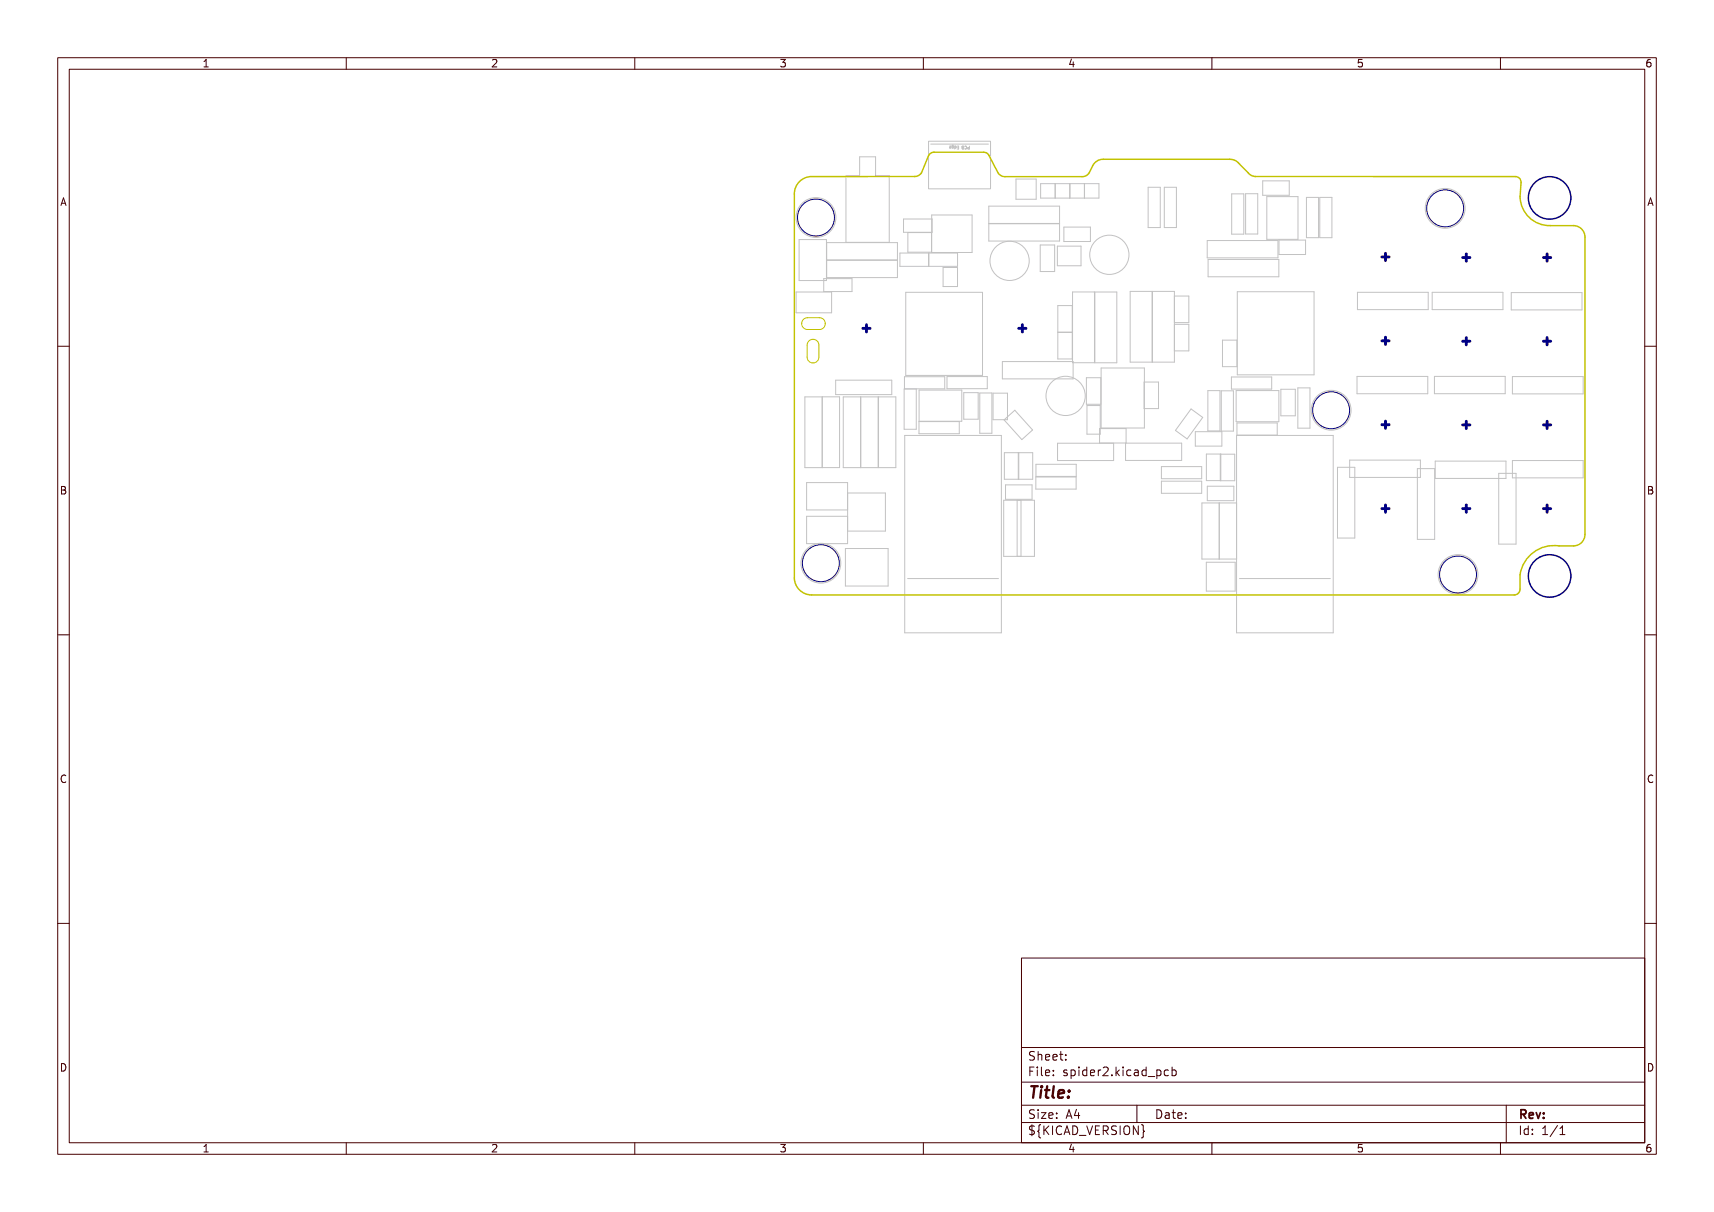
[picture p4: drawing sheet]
<svg xmlns="http://www.w3.org/2000/svg" width="297mm" height="210mm" viewBox="0 0 297 210" stroke-linecap="round" stroke-linejoin="round" font-family="sans-serif">
<g fill="none" stroke="#c2c2c2" stroke-width=".17">
<path d="M149 27.2h2.7v3.3h2.4v11.5h-7.5v-11.5h2.4zM156.6 37.9h4.9v2.3h-4.9zM160.9 24.5h10.7v8.2h-10.7zM161.3 25h10M161.4 37.2h7v6.6h-7zM164.6 25.3l.2 .1-.1 .2h-.1l-.1-.1h.3M165.2 25.2h-.2v.4h.2v-.2l-.2-.1M165.4 25.3l.3 .1-.1 .2h-.2M165.4 25.3v.5M165.9 25.3h.2v.5h-.2M165.9 25.6h.2M166.7 25.4l.3-.1v.5h-.3z"/>
<path d="M166.8 25.6h.2M167.2 25.4a.23 .23 0 0 1 .3 .2 .23 .23 0 0 1-.3 .2M167.2 25.8h.1M167.7 25.8h.1M167.7 25.6v.2M167.7 25.6h.1M168 25.3v.5h-.3M168 25.6h-.3M171.3 35.7h12.3v3h-12.3zM171.3 38.8h12.3v3h-12.3zM176 31h3.6v3.5h-3.6zM180.3 31.8h10.1v2.5h-10.1z"/>
<path d="M182.8 31.8v2.5M182.9 31.8v2.5M184.3 39.3h4.6v2.5h-4.6zM185.4 31.8v2.5M187.9 31.8v2.5M199 32.4h2.1v7h-2.1zM201.8 32.4h2.1v7h-2.1zM213.4 33.6h2.1v7h-2.1zM215.8 33.6h2.1v6.9h-2.1zM218.8 31.3h4.6v2.5h-4.6zM219.5 34.1h5.4v7.4h-5.4zM226.4 34.2h2.1v7h-2.1z"/>
<path d="M228.7 34.2h2.1v7h-2.1zM137.9 50.6h6.2v3.6h-6.2zM138.5 41.5h4.7v7.1h-4.7zM142.7 48.3h4.9v2.2h-4.9zM143.2 42h12.3v3h-12.3zM143.2 45.1h12.3v3h-12.3zM155.9 43.9h5v2.3h-5zM157 50.6h13.2v14.5h-13.2zM157.3 40.3h4.1v3.4h-4.1zM161 43.9h4.9v2.3h-4.9zM163.4 46.4h2.5v3.2h-2.5zM180.3 42.5h2.4v4.6h-2.4z"/>
<path d="M183.2 42.7h4.1v3.3h-4.1zM183.3 52.9h2.5v4.6h-2.5zM183.3 57.6h2.5v4.6h-2.5zM185.9 50.6h3.7v12.2h-3.7zM189.7 50.6h3.8v12.3h-3.8zM195.8 50.5h3.8v12.3h-3.8zM199.7 50.5h3.8v12.3h-3.8zM203.5 51.3h2.5v4.6h-2.5M203.5 56.2h2.5v4.6h-2.5M209.2 41.7h12.2v3h-12.2zM209.3 45h12.3v3h-12.3zM211.8 58.9h2.5v4.6h-2.5z"/>
<path d="M214.4 50.6h13.3v14.3h-13.3zM221.6 41.6h4.6v2.5h-4.6zM235.2 50.6h12.3v3h-12.3zM248.2 50.6h12.2v3h-12.2zM261.9 50.7h12.2v3h-12.2zM139.5 68.8h6v12.2h-6zM142.5 68.8v12.2M144.8 65.9h9.7v2.5h-9.7zM146.1 68.8h6.1v12.2h-6.1zM149.1 68.8v12.2M149.2 68.8v12.2M152.2 68.8h3v12.2h-3z"/>
<path d="M156.7 67.4h2.1v7h-2.1zM156.7 65.3h7v2.1h-7zM156.8 75.5h16.7v34.2h-16.7zM159.2 73h7v2.1h-7zM159.3 67.6h7.4v5.4h-7.4zM164.1 65.3h7v2.1h-7zM167 68h2.5v4.6h-2.5zM169.8 68.1h2.1v7h-2.1zM172.1 68.1h2.5v4.6h-2.5zM173.7 62.6h12.2v3h-12.2zM174 72.8l1.8-1.7 3.1 3.4-1.8 1.7zM174 78.4h4.9v4.6h-4.9z"/>
<path d="M176.4 78.4v4.6M176.5 78.4v4.6M183.3 76.8h9.7v3h-9.7zM188.2 65.4h2.5v4.6h-2.5zM188.4 70.3h2.3v4.9h-2.3zM190.8 63.8h7.5v10.4h-7.5zM195.1 76.8v-2.5h-4.6v2.5h14.3v3h-9.8v-3M198.3 66.2h2.4v4.6h-2.4zM206.4 70.9l2 1.4-2.7 3.8-2-1.5zM207.1 74.8h4.6v2.5h-4.6zM209 78.7h2.5v4.6h-2.5zM209.3 67.7h2.1v7h-2.1z"/>
<path d="M211.5 78.7h2.5v4.6h-2.5zM211.6 67.7h2.1v7h-2.1zM213.4 65.3h7v2.1h-7zM214.2 67.7h7.4v5.4h-7.4zM214.3 75.5h16.7v34.2h-16.7zM214.3 73.3h7v2.1h-7zM221.9 67.4h2.5v4.6h-2.5zM224.9 67.2h2.1v7h-2.1zM233.9 79.7h12.2v3h-12.2zM235.1 65.2h12.3v3h-12.3zM248.6 65.2h12.2v3h-12.2zM248.7 79.9h12.3v3h-12.3z"/>
<path d="M262.1 65.3h12.2v3h-12.2zM262.1 79.8h12.2v3h-12.2zM146.5 95h7.4v6.5h-7.4zM146.9 88.4h-7.1v-4.8h7.1v10.6h-7.1v-4.7h7.1M146.9 85.4h6.5v6.6h-6.5M173.9 86.7h5.3v9.7h-5.3zM174.2 84h4.6v2.5h-4.6zM176.2 86.7v9.7M176.9 86.7v9.7M179.5 82.7h7v2h-7zM179.5 80.4h7v2.1h-7zM201.3 80.8h6.9v2.1h-6.9z"/>
<path d="M201.3 83.4h6.9v2.1h-6.9zM209 97.4h5v5h-5zM209.2 84.3h4.6v2.5h-4.6zM211.3 87.1v9.8M214.3 87.1h-6v9.8h6M231.8 81h3v12.2h-3zM245.6 81.2h3v12.3h-3zM259.7 82h3v12.3h-3zM157.3 100.2h15.7M214.8 100.2h15.7"/>
<circle cx="141.4" cy="37.7" r="3.5"/>
<circle cx="250.4" cy="36.1" r="3.5"/>
<circle cx="174.9" cy="45.2" r="3.4"/>
<circle cx="192.2" cy="44.2" r="3.4"/>
<circle cx="184.6" cy="68.6" r="3.4"/>
<circle cx="230.7" cy="71.1" r="3.5"/>
<circle cx="142.2" cy="97.6" r="3.5"/>
<circle cx="252.6" cy="99.6" r="3.5"/>
</g>
<path d="M138.8 31.3l1.2-.6 .6-.1h17.8a1.39 1.39 0 0 0 1.3-.7l1.2-2.9a1 1 0 0 1 .9-.6h8.7a1 1 0 0 1 .9 .5l1.5 3a1.39 1.39 0 0 0 1.3 .7h13.3a1.39 1.39 0 0 0 1.2-.7 3 3 0 0 1 2-2.3h22.4a2 2 0 0 1 1.5 .6l1.7 1.8a1.7 1.7 0 0 0 1.3 .6h45a1 1 0 0 1 1 1.1 6.2 6.2 0 0 0 1.1 5.7 5.1 5.1 0 0 0 3.9 1.7h4a2 2 0 0 1 2 2v51.5a2 2 0 0 1-2 2h-2.5a5.9 5.9 0 0 0-6.7 5v2.5a1 1 0 0 1-1 1h-121.8a3 3 0 0 1-3-3v-66.5a2.99 2.99 0 0 1 1.2-2.3z" fill="none" stroke="#c2c200" stroke-width=".25"/>
<path d="M139.2 55.3l.7-.3h2.1a1.02 1.02 0 0 1 1 1.1 1.02 1.02 0 0 1-1 1h-2.1a1.02 1.02 0 0 1-.9-.6 1.02 1.02 0 0 1 .2-1.2zM140.2 59.1a1.03 1.03 0 0 1 1.1-.2 1.03 1.03 0 0 1 .6 .9v2.1a1.02 1.02 0 0 1-1 1 1.02 1.02 0 0 1-1-1v-2.1z" fill="none" stroke="#c2c200" stroke-width=".17"/>
<g fill="none" stroke="#000084" stroke-width=".25">
<circle cx="268.5" cy="34.3" r="3.7"/>
<circle cx="268.5" cy="99.8" r="3.7"/>
</g>
<g fill="none" stroke="#000084" stroke-width=".5">
<path d="M149.5 56.9h1.3M150.1 56.3v1.2M176.5 56.9h1.3M177.2 56.3v1.2M239.4 59.1h1.3M239.4 44.5h1.3M240.1 43.9v1.3M240.1 58.4v1.3M253.4 44.6h1.3M253.4 59.1h1.3M254.1 44v1.3M254.1 58.5v1.3"/>
<path d="M267.4 44.6h1.3M267.4 59.1h1.3M268.1 44v1.3M268.1 58.5v1.3M239.4 73.6h1.3M240.1 73v1.2M253.4 73.6h1.3M254.1 73v1.3M267.4 73.6h1.3M268.1 73v1.3M239.4 88.1h1.3M240.1 87.5v1.3"/>
<path d="M253.4 88.1h1.3M254.1 87.5v1.3M267.4 88.1h1.3M268.1 87.5v1.3"/>
</g>
<g fill="none" stroke="#000084" stroke-width=".17">
<circle cx="141.4" cy="37.7" r="3.2"/>
<circle cx="250.4" cy="36.1" r="3.2"/>
<circle cx="230.7" cy="71.1" r="3.2"/>
<circle cx="142.2" cy="97.6" r="3.2"/>
<circle cx="252.6" cy="99.6" r="3.2"/>
</g>
<g fill="none" stroke="#480000" stroke-width=".17">
<path d="M10 10h277v190h-277zM12 12h273v186h-273zM35.3 11.6h.8M35.3 10.7l.4-.4v1.3M60 10v2M85.3 10.4l.5-.1 .3 .4-.8 .9h.8M110 10v2M135.3 10.3h.8l-.4 .5 .3 .1v.6l-.2 .1-.5-.1M160 10v2M185.7 10.2l-.4 1h.9M186 10.7v.9M210 10v2"/>
<path d="M236 10.3h-.6l-.1 .6 .2-.1 .5 .1 .1 .1-.1 .5-.2 .1-.5-.1M260 10v2M286 10.3l-.4 .1a.87 .87 0 0 0 0 1.2l.4-.1 .1-.5-.3-.2-.3 .1-.2 .1M10.6 35.6l.4-1.3 .4 1.3M10.7 35.2h.6M285.6 35.6l.4-1.3 .4 1.3M285.7 35.2h.6M10 60h2M285 60h2M10.7 84.3l.6 .1v.3l-.2 .2a.35 .35 0 0 1 .3 .3 .35 .35 0 0 1-.2 .4h-.5zM10.7 84.9h.4M285.7 84.3l.6 .1v.3l-.2 .2a.35 .35 0 0 1 .3 .3 .35 .35 0 0 1-.2 .4h-.5z"/>
<path d="M285.7 84.9h.4M10 110h2M285 110h2M11.4 134.4a.62 .62 0 0 0-.9 .5 .62 .62 0 0 0 .7 .7l.2-.1M286.4 134.4a.62 .62 0 0 0-.9 .5 .62 .62 0 0 0 .7 .7l.2-.1M10 160h2M285 160h2M177 166h108v32h-108zM10.7 184.3a.66 .66 0 0 1 .7 .6 .66 .66 0 0 1-.7 .7zM35.3 198.7l.4-.4v1.3M35.3 199.6h.8M60 198v2"/>
<path d="M85.3 198.4l.5-.1 .3 .4-.8 .9h.8M110 198v2M135.3 198.3h.8l-.4 .5 .3 .1v.6l-.2 .1-.5-.1M160 198v2M177 194.5h108M177 191.5h108M177 187.5h108M177 181.5h108M178.5 185.6h.5M178.8 194.9v1.9M179.2 184.9h-.7v1.5M179.2 192.4l-.5-.1-.2 .1v.5l.6 .3 .1 .3-.2 .3-.6-.1"/>
<path d="M179.2 195.2l-.5-.1-.2 .1v.5l.6 .3 .1 .3-.2 .3-.6-.1M179.2 182.3l-.5-.1-.2 .1v.5l.6 .3 .1 .3-.2 .3-.6-.1M179.7 184.9v.1M179.7 185.4v1M179.9 182.2v1.5M179.9 192.3v.1M179.9 192.8v1M179.9 182.8l.2-.1 .4 .1v.9M180.3 194.9l-.3 .2v.7l-.2 .2 .2 .2v.8l.3 .2M180.5 192.8h.7l-.7 1h.7M180.5 184.9v1.3l.2 .2M180.9 195.1v1.5"/>
<path d="M181.1 195.7l.6 .9M181.2 185.9l.7-.2-.1-.2-.4-.1-.2 .2v.7h.6M181.2 183.2l.7-.1-.1-.3-.4-.1-.2 .2v.7h.6M181.7 193.3l.8-.1-.1-.3-.4-.1-.3 .2 .1 .7h.6M181.7 195.1l-.8 .9M182.4 195.1v1.5M182.5 183.2l.7-.1-.1-.3-.4-.1-.2 .2v.7h.6M182.5 186.3v.1M182.5 185.5v.1M183.1 193.7v.1M183.1 192.9v.1M183.6 182.7h.6"/>
<path d="M183.8 182.2v1.3l.4 .2M184 195.2a.6 .6 0 0 0-.8 0 .6 .6 0 0 0-.2 .8 .56 .56 0 0 0 .3 .5 .56 .56 0 0 0 .7 0M184.4 196.6l.5-1.5 .5 1.5M184.5 196.2h.7M184.7 182.8v.1M184.7 183.6v.1M184.7 193.8l.5-1.5 .5 1.5M184.9 193.4h.7M184.9 185.5l-.4-.1-.2 .2 .1 .2 .5 .2v.3h-.6M185.6 185.5l.4-.1 .3 .3v.4l-.1 .2h-.6M185.6 185.4v1.5M185.7 198.2l-.4 1h.9"/>
<path d="M185.9 195.1a.76 .76 0 0 1 .9 .7 .76 .76 0 0 1-.9 .8zM186 198.7v.9M186.5 192.2l-.3 1.1h.9M186.9 192.8v1M187 184.9v.1M187 185.4v1M187 196.7h1.2M188.3 195.1l.5 1.5 .5-1.5M188.3 185.5l-.4-.1-.3 .3v.4l.1 .2h.6M188.3 184.9v1.5M189 185.9l.7-.2-.1-.2-.4-.1-.2 .2v.7h.6M189.8 195.8h.5"/>
<path d="M190.3 185.4v1M190.5 195.1h-.7v1.5h.7M190.7 185.4l-.2 .1-.2 .2M191.2 195.9l.7-.1 .1-.2v-.4l-.3-.1h-.5v1.5M191.2 185l.2-.1h.3l.3 .1v.3v.2l-.9 .9h.9M191.5 195.9l.5 .7M192.7 186.3v.1M193.4 184.9v1.5M193.5 195.2l-.6-.1-.2 .1v.5l.6 .3 .2 .3-.3 .3-.6-.1M193.5 185.8l.5 .6M194 185.4l-.6 .6M194.1 195.1v1.5"/>
<path d="M194.6 184.9v.1M194.6 185.4v1M194.8 195.3a.5 .5 0 0 1 .6-.2 .5 .5 0 0 1 .3 .5v.5a.5 .5 0 0 1-.5 .5 .5 .5 0 0 1-.5-.5zM196 185.5l-.5-.1-.3 .3v.4l.2 .2h.6M196.6 185.5h.6v.9M197 191.5v3M197.2 195.1v1.5l-.8-1.5v1.5M197.2 185.7l-.5 .1a.29 .29 0 0 0-.2 .3 .29 .29 0 0 0 .2 .3l.5-.1M197.8 194.9l.3 .2v.7l.2 .2-.2 .2v.8l-.3 .2M198.6 185.5l-.4-.1-.3 .3v.4l.1 .2h.6M198.6 184.9v1.5M199 186.5h1.1"/>
<path d="M200.5 185.4v1.5M200.5 192.3a.76 .76 0 0 1 .8 .7 .76 .76 0 0 1-.8 .8zM200.5 185.5l.4-.1 .3 .3v.4l-.2 .2h-.5M202 192.9h.5l.1 .9M202.5 185.5l-.5-.1-.3 .3v.4l.2 .2h.6M202.6 193.2h-.5a.29 .29 0 0 0-.2 .3 .29 .29 0 0 0 .2 .3l.5-.1M203.1 192.8h.6M203.1 185.5l.4-.1 .3 .3v.4l-.1 .2h-.6M203.1 184.9v1.5M203.3 192.3v1.3l.4 .2M204.1 193.3l.7-.1-.1-.3-.4-.1-.2 .2 .1 .7h.5M205.5 193.7v.1"/>
<path d="M205.5 192.9v.1M210 198v2M236 198.3h-.6l-.1 .6 .2-.1 .5 .1 .1 .1-.1 .5-.2 .1-.5-.1M260 198v2M261 191.5v6.5M263.5 195.1v1.5M264.8 195.7l-.4-.1-.3 .3v.4l.1 .2h.6M264.8 195.1v1.5M265.5 196.5v.1M265.5 195.7v.1M267.3 196.6h.9M267.3 195.5l.4-.4v1.5"/>
<path d="M269.9 195l-1.3 2M270.3 196.6h.9M270.3 195.5l.4-.4v1.5M285.7 184.3a.66 .66 0 0 1 .7 .6 .66 .66 0 0 1-.7 .7zM286 198.3l-.4 .1a.87 .87 0 0 0 0 1.2l.4-.1 .1-.5-.3-.2-.3 .1-.2 .1"/>
</g>
<path d="M263.6 193.1l.7-.1 .1-.2-.1-.4-.2-.1h-.5v1.5M263.9 193.1l.5 .7M265 193.3l.7-.2-.1-.2-.4-.1-.2 .2 .1 .7h.5M266.2 192.8l.4 1 .3-1M267.5 193.6v.2M267.5 192.9v.1" fill="none" stroke="#480000" stroke-width=".3"/>
<g fill="none" stroke="#480000" stroke-width=".4">
<path d="M178.7 188.2h1.1M179.3 188.2l-.3 2M180.4 188.9l-.1 1.3M180.5 188.2l-.1 .1 .1 .1M180.5 188.2l.1 .1-.1 .1M180.5 188.2v.2M181.1 188.9h.7M181.5 188.2l-.3 1.7 .1 .2 .4 .1M182.6 188.2l-.2 1.7 .2 .3M183.4 189.5l1-.1-.1-.4-.2-.1-.5 .1-.3 .9 .3 .3 .6-.1M185.1 190l.1 .1-.1 .1M185.1 190l-.1 .1 .1 .1"/>
<path d="M185.1 190v.2M185.3 189l-.1 .2M185.3 189v.1l-.1 .1M185.3 189l-.1 .1v.1"/>
</g>
<text font-size="2.7" fill="#fff" x="178" y="190.3">Title:</text>
<g font-size="2" fill="#fff">
<text x="178" y="183.8">Sheet:</text>
<text x="178" y="186.5">File: spider2.kicad_pcb</text>
<text x="178" y="193.9">Size: A4</text>
<text x="178" y="196.7">${KICAD_VERSION}</text>
<text x="200" y="193.9">Date:</text>
<text x="263" y="196.7">Id: 1/1</text>
<text x="263" y="193.9">Rev:</text>
</g>
<g font-size="1.7" fill="#fff">
<text x="35" y="11.7">1</text>
<text x="85" y="11.7">2</text>
<text x="135" y="11.7">3</text>
<text x="185" y="11.7">4</text>
<text x="235" y="11.7">5</text>
<text x="285" y="11.7">6</text>
<text x="10.5" y="35.7">A</text>
<text x="285.5" y="35.7">A</text>
<text x="10.5" y="85.6">B</text>
<text x="285.5" y="85.6">B</text>
<text x="10.5" y="135.7">C</text>
<text x="285.5" y="135.7">C</text>
<text x="10.5" y="185.6">D</text>
<text x="285.5" y="185.6">D</text>
<text x="35" y="199.7">1</text>
<text x="85" y="199.7">2</text>
<text x="135" y="199.7">3</text>
<text x="185" y="199.7">4</text>
<text x="235" y="199.7">5</text>
<text x="285" y="199.7">6</text>
</g>
<text font-size=".7" fill="#fff" x="167.9" y="25.3" transform="rotate(180 167.9 25.3)">PCB Edge</text>
</svg>
